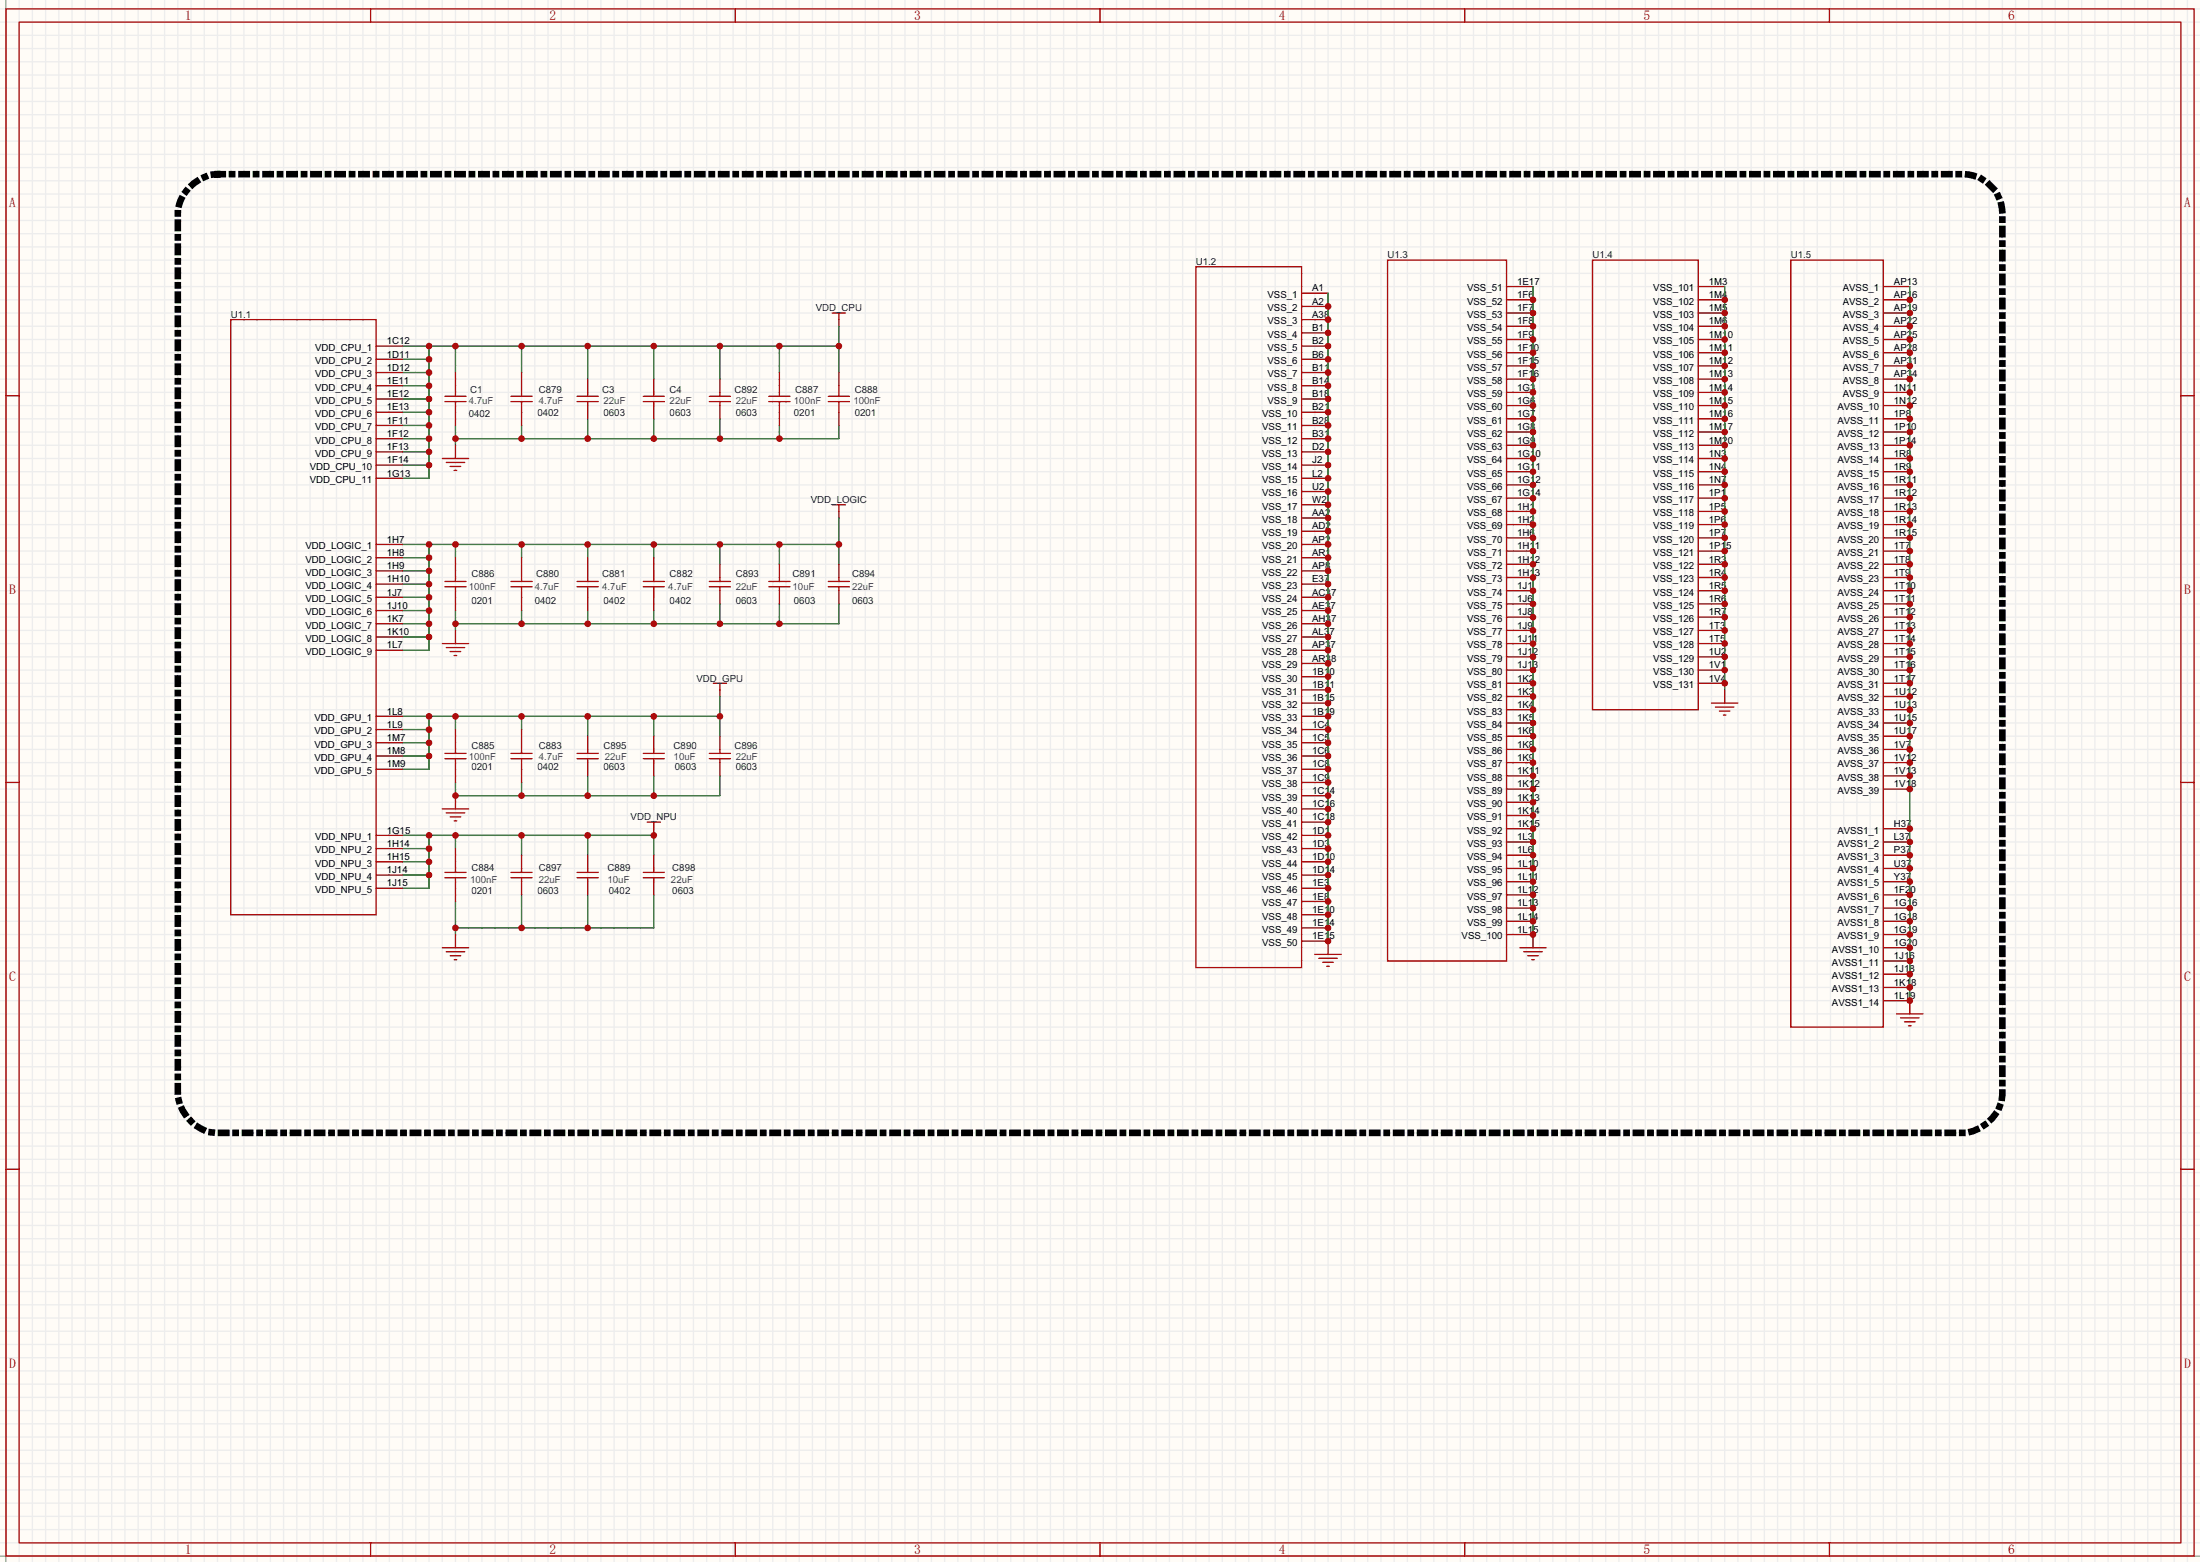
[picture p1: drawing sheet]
<svg xmlns="http://www.w3.org/2000/svg" width="423mm" height="300mm" viewBox="0 0 423 300" stroke-linecap="round" stroke-linejoin="round" font-family="sans-serif">
<path d="M0 0h422.7v300h-422.7z" fill="#fffcf7"/>
<g fill="none" stroke="#ededed" stroke-width=".25">
<path d="M0 1.7h422.7M0 4.2h422.7M0 6.8h422.7M0 9.3h422.7M0 11.9h422.7M0 14.4h422.7M0 16.9h422.7M0 19.5h422.7M1.1 0v300M3.7 0v300M6.2 0v300M8.8 0v300"/>
<path d="M11.3 0v300M13.8 0v300M16.4 0v300M18.9 0v300M21.5 0v300M24 0v300M26.5 0v300M29.1 0v300M31.6 0v300M34.2 0v300M36.7 0v300M39.2 0v300"/>
<path d="M41.8 0v300M44.3 0v300M46.9 0v300M49.4 0v300M51.9 0v300M54.5 0v300M57 0v300M59.6 0v300M62.1 0v300M64.6 0v300M67.2 0v300M69.7 0v300"/>
<path d="M72.3 0v300M74.8 0v300M77.3 0v300M79.9 0v300M82.4 0v300M85 0v300M87.5 0v300M90 0v300M92.6 0v300M95.1 0v300M97.7 0v300M100.2 0v300"/>
<path d="M102.7 0v300M105.3 0v300M107.8 0v300M110.4 0v300M112.9 0v300M115.4 0v300M118 0v300M120.5 0v300M123.1 0v300M125.6 0v300M128.1 0v300M130.7 0v300"/>
<path d="M133.2 0v300M135.8 0v300M138.3 0v300M140.8 0v300M143.4 0v300M145.9 0v300M148.5 0v300M151 0v300M153.5 0v300M156.1 0v300M158.6 0v300M161.2 0v300"/>
<path d="M163.7 0v300M166.2 0v300M168.8 0v300M171.3 0v300M173.9 0v300M176.4 0v300M178.9 0v300M181.5 0v300M184 0v300M186.6 0v300M189.1 0v300M191.6 0v300"/>
<path d="M194.2 0v300M196.7 0v300M199.3 0v300M201.8 0v300M204.3 0v300M206.9 0v300M209.4 0v300M212 0v300M214.5 0v300M217 0v300M219.6 0v300M222.1 0v300"/>
<path d="M224.7 0v300M227.2 0v300M229.7 0v300M232.3 0v300M234.8 0v300M237.4 0v300M239.9 0v300M242.4 0v300M245 0v300M247.5 0v300M250.1 0v300M252.6 0v300"/>
<path d="M255.1 0v300M257.7 0v300M260.2 0v300M262.8 0v300M265.3 0v300M267.8 0v300M270.4 0v300M272.9 0v300M275.5 0v300M278 0v300M280.5 0v300M283.1 0v300"/>
<path d="M285.6 0v300M288.2 0v300M290.7 0v300M293.2 0v300M295.8 0v300M298.3 0v300M300.9 0v300M303.4 0v300M305.9 0v300M308.5 0v300M311 0v300M313.6 0v300"/>
<path d="M316.1 0v300M318.6 0v300M321.2 0v300M323.7 0v300M326.3 0v300M328.8 0v300M331.3 0v300M333.9 0v300M336.4 0v300M339 0v300M341.5 0v300M344 0v300"/>
<path d="M346.6 0v300M349.1 0v300M351.7 0v300M354.2 0v300M356.7 0v300M359.3 0v300M361.8 0v300M364.4 0v300M366.9 0v300M369.4 0v300M372 0v300M374.5 0v300"/>
<path d="M377.1 0v300M379.6 0v300M382.1 0v300M384.7 0v300M387.2 0v300M389.8 0v300M392.3 0v300M394.8 0v300M397.4 0v300M399.9 0v300M402.5 0v300M405 0v300"/>
<path d="M407.5 0v300M410.1 0v300M412.6 0v300M415.2 0v300M417.7 0v300M420.2 0v300M0 22h422.7M0 24.6h422.7M0 27.1h422.7M0 29.6h422.7M0 32.2h422.7M0 34.7h422.7"/>
<path d="M0 37.3h422.7M0 39.8h422.7M0 42.3h422.7M0 44.9h422.7M0 47.4h422.7M0 50h422.7M0 52.5h422.7M0 55h422.7M0 57.6h422.7M0 60.1h422.7M0 62.7h422.7M0 65.2h422.7"/>
<path d="M0 67.7h422.7M0 70.3h422.7M0 72.8h422.7M0 75.4h422.7M0 77.9h422.7M0 80.4h422.7M0 83h422.7M0 85.5h422.7M0 88.1h422.7M0 90.6h422.7M0 93.1h422.7M0 95.7h422.7"/>
<path d="M0 98.2h422.7M0 100.8h422.7M0 103.3h422.7M0 105.8h422.7M0 108.4h422.7M0 110.9h422.7M0 113.5h422.7M0 116h422.7M0 118.5h422.7M0 121.1h422.7M0 123.6h422.7M0 126.2h422.7"/>
<path d="M0 128.7h422.7M0 131.2h422.7M0 133.8h422.7M0 136.3h422.7M0 138.9h422.7M0 141.4h422.7M0 143.9h422.7M0 146.5h422.7M0 149h422.7M0 151.6h422.7M0 154.1h422.7M0 156.6h422.7"/>
<path d="M0 159.2h422.7M0 161.7h422.7M0 164.3h422.7M0 166.8h422.7M0 169.3h422.7M0 171.9h422.7M0 174.4h422.7M0 177h422.7M0 179.5h422.7M0 182h422.7M0 184.6h422.7M0 187.1h422.7"/>
<path d="M0 189.7h422.7M0 192.2h422.7M0 194.7h422.7M0 197.3h422.7M0 199.8h422.7M0 202.4h422.7M0 204.9h422.7M0 207.4h422.7M0 210h422.7M0 212.5h422.7M0 215.1h422.7M0 217.6h422.7"/>
<path d="M0 220.1h422.7M0 222.7h422.7M0 225.2h422.7M0 227.8h422.7M0 230.3h422.7M0 232.8h422.7M0 235.4h422.7M0 237.9h422.7M0 240.5h422.7M0 243h422.7M0 245.5h422.7M0 248.1h422.7"/>
<path d="M0 250.6h422.7M0 253.2h422.7M0 255.7h422.7M0 258.2h422.7M0 260.8h422.7M0 263.3h422.7M0 265.9h422.7M0 268.4h422.7M0 270.9h422.7M0 273.5h422.7M0 276h422.7M0 278.6h422.7"/>
<path d="M0 281.1h422.7M0 283.6h422.7M0 286.2h422.7M0 288.7h422.7M0 291.3h422.7M0 293.8h422.7M0 296.3h422.7M0 298.9h422.7"/>
</g>
<path d="M1.1 0v300M0 298.9h422.7" fill="none" stroke="#999" stroke-width=".25"/>
<g fill="none" stroke="#a10000" stroke-width=".25">
<path d="M1.1 1.7h420.4v297.2h-420.4zM3.7 4.2h415.3v292.1h-415.3zM71.2 1.7v2.5M141.3 1.7v2.5M211.3 1.7v2.5M281.4 1.7v2.5M351.5 1.7v2.5M229.7 51.2h20.4v134.7h-20.4zM266.6 50h22.8v134.6h-22.8zM305.9 50h20.4v86.3h-20.4zM344 50h17.8v147.3h-17.8zM1.1 76h2.6"/>
<path d="M419 76h2.5M1.1 150.3h2.6M419 150.3h2.5M1.1 224.6h2.6M419 224.6h2.5M71.2 296.3v2.6M141.3 296.3v2.6M211.3 296.3v2.6M281.4 296.3v2.6M351.5 296.3v2.6"/>
</g>
<g fill="none" stroke="#870000" stroke-width=".25">
<path d="M250.1 56.3h5M250.1 58.9h5M289.4 55h5.1M289.4 57.6h5.1M326.3 55h5M326.3 57.6h5M361.8 55h5.1M361.8 57.6h5.1M250.1 61.4h5M250.1 63.9h5M250.1 66.5h5M250.1 69h5"/>
<path d="M250.1 71.6h5M250.1 74.1h5M250.1 76.6h5M250.1 79.2h5M289.4 60.1h5.1M289.4 62.7h5.1M289.4 65.2h5.1M289.4 67.7h5.1M289.4 70.3h5.1M289.4 72.8h5.1M289.4 75.4h5.1M289.4 77.9h5.1"/>
<path d="M326.3 60.1h5M326.3 62.7h5M326.3 65.2h5M326.3 67.7h5M326.3 70.3h5M326.3 72.8h5M326.3 75.4h5M326.3 77.9h5M361.8 60.1h5.1M361.8 62.7h5.1M361.8 65.2h5.1M361.8 67.7h5.1"/>
<path d="M361.8 70.3h5.1M361.8 72.8h5.1M361.8 75.4h5.1M361.8 77.9h5.1M250.1 81.7h5M250.1 84.3h5M250.1 86.8h5M250.1 89.3h5M250.1 91.9h5M250.1 94.4h5M250.1 97h5M250.1 99.5h5"/>
<path d="M289.4 80.4h5.1M289.4 83h5.1M289.4 85.5h5.1M289.4 88.1h5.1M289.4 90.6h5.1M289.4 93.1h5.1M289.4 95.7h5.1M289.4 98.2h5.1M326.3 80.4h5M326.3 83h5M326.3 85.5h5M326.3 88.1h5"/>
<path d="M326.3 90.6h5M326.3 93.1h5M326.3 95.7h5M326.3 98.2h5M361.8 80.4h5.1M361.8 83h5.1M361.8 85.5h5.1M361.8 88.1h5.1M361.8 90.6h5.1M361.8 93.1h5.1M361.8 95.7h5.1M361.8 98.2h5.1"/>
<path d="M250.1 102h5M250.1 104.6h5M250.1 107.1h5M250.1 109.7h5M250.1 112.2h5M250.1 114.7h5M250.1 117.3h5M250.1 119.8h5M289.4 100.8h5.1M289.4 103.3h5.1M289.4 105.8h5.1M289.4 108.4h5.1"/>
<path d="M289.4 110.9h5.1M289.4 113.5h5.1M289.4 116h5.1M289.4 118.5h5.1M326.3 100.8h5M326.3 103.3h5M326.3 105.8h5M326.3 108.4h5M326.3 110.9h5M326.3 113.5h5M326.3 116h5M326.3 118.5h5"/>
<path d="M361.8 100.8h5.1M361.8 103.3h5.1M361.8 105.8h5.1M361.8 108.4h5.1M361.8 110.9h5.1M361.8 113.5h5.1M361.8 116h5.1M361.8 118.5h5.1M250.1 122.4h5M250.1 124.9h5M250.1 127.4h5M250.1 130h5"/>
<path d="M250.1 132.5h5M250.1 135.1h5M250.1 137.6h5M289.4 121.1h5.1M289.4 123.6h5.1M289.4 126.2h5.1M289.4 128.7h5.1M289.4 131.2h5.1M289.4 133.8h5.1M289.4 136.3h5.1M289.4 138.9h5.1M326.3 121.1h5"/>
<path d="M326.3 123.6h5M326.3 126.2h5M326.3 128.7h5M326.3 131.2h5M361.8 121.1h5.1M361.8 123.6h5.1M361.8 126.2h5.1M361.8 128.7h5.1M361.8 131.2h5.1M361.8 133.8h5.1M361.8 136.3h5.1M361.8 138.9h5.1"/>
<path d="M250.1 140.1h5M250.1 142.7h5M250.1 145.2h5M250.1 147.8h5M250.1 150.3h5M250.1 152.8h5M250.1 155.4h5M250.1 157.9h5M289.4 141.4h5.1M289.4 143.9h5.1M289.4 146.5h5.1M289.4 149h5.1"/>
<path d="M289.4 151.6h5.1M289.4 154.1h5.1M289.4 156.6h5.1M289.4 159.2h5.1M361.8 141.4h5.1M361.8 143.9h5.1M361.8 146.5h5.1M361.8 149h5.1M361.8 151.6h5.1M361.8 159.2h5.1M250.1 160.5h5M250.1 163h5"/>
<path d="M250.1 165.5h5M250.1 168.1h5M250.1 170.6h5M250.1 173.2h5M250.1 175.7h5M250.1 178.2h5M289.4 161.7h5.1M289.4 164.3h5.1M289.4 166.8h5.1M289.4 169.3h5.1M289.4 171.9h5.1M289.4 174.4h5.1"/>
<path d="M289.4 177h5.1M289.4 179.5h5.1M361.8 161.7h5.1M361.8 164.3h5.1M361.8 166.8h5.1M361.8 169.3h5.1M361.8 171.9h5.1M361.8 174.4h5.1M361.8 177h5.1M361.8 179.5h5.1M250.1 180.8h5M361.8 182h5.1"/>
<path d="M361.8 184.6h5.1M361.8 187.1h5.1M361.8 189.7h5.1M361.8 192.2h5.1"/>
</g>
<path d="M255.1 56.3v124.5" fill="none" stroke="#008700" stroke-width=".25"/>
<g fill="#c00">
<circle cx="255.1" cy="58.9" r=".63"/>
<circle cx="255.1" cy="61.4" r=".63"/>
<circle cx="255.1" cy="63.9" r=".63"/>
<circle cx="255.1" cy="66.5" r=".63"/>
<circle cx="255.1" cy="69" r=".63"/>
<circle cx="255.1" cy="71.6" r=".63"/>
<circle cx="255.1" cy="74.1" r=".63"/>
<circle cx="255.1" cy="76.6" r=".63"/>
<circle cx="255.1" cy="79.2" r=".63"/>
<circle cx="255.1" cy="81.7" r=".63"/>
<circle cx="255.1" cy="84.3" r=".63"/>
<circle cx="255.1" cy="86.8" r=".63"/>
<circle cx="255.1" cy="89.3" r=".63"/>
<circle cx="255.1" cy="91.9" r=".63"/>
<circle cx="255.1" cy="94.4" r=".63"/>
<circle cx="255.1" cy="97" r=".63"/>
<circle cx="255.1" cy="99.5" r=".63"/>
<circle cx="255.1" cy="102" r=".63"/>
<circle cx="255.1" cy="104.6" r=".63"/>
<circle cx="255.1" cy="107.1" r=".63"/>
<circle cx="255.1" cy="109.7" r=".63"/>
<circle cx="255.1" cy="112.2" r=".63"/>
<circle cx="255.1" cy="114.7" r=".63"/>
<circle cx="255.1" cy="117.3" r=".63"/>
<circle cx="255.1" cy="119.8" r=".63"/>
<circle cx="255.1" cy="122.4" r=".63"/>
<circle cx="255.1" cy="124.9" r=".63"/>
<circle cx="255.1" cy="127.4" r=".63"/>
<circle cx="255.1" cy="130" r=".63"/>
<circle cx="255.1" cy="132.5" r=".63"/>
<circle cx="255.1" cy="135.1" r=".63"/>
<circle cx="255.1" cy="137.6" r=".63"/>
<circle cx="255.1" cy="140.1" r=".63"/>
<circle cx="255.1" cy="142.7" r=".63"/>
<circle cx="255.1" cy="145.2" r=".63"/>
<circle cx="255.1" cy="147.8" r=".63"/>
<circle cx="255.1" cy="150.3" r=".63"/>
<circle cx="255.1" cy="152.8" r=".63"/>
<circle cx="255.1" cy="155.4" r=".63"/>
<circle cx="255.1" cy="157.9" r=".63"/>
<circle cx="255.1" cy="160.5" r=".63"/>
<circle cx="255.1" cy="163" r=".63"/>
<circle cx="255.1" cy="165.5" r=".63"/>
<circle cx="255.1" cy="168.1" r=".63"/>
<circle cx="255.1" cy="170.6" r=".63"/>
<circle cx="255.1" cy="173.2" r=".63"/>
<circle cx="255.1" cy="175.7" r=".63"/>
<circle cx="255.1" cy="178.2" r=".63"/>
</g>
<path d="M294.5 55v124.5" fill="none" stroke="#008700" stroke-width=".25"/>
<g fill="#c00">
<circle cx="294.5" cy="177" r=".63"/>
<circle cx="294.5" cy="174.4" r=".63"/>
<circle cx="294.5" cy="171.9" r=".63"/>
<circle cx="294.5" cy="169.3" r=".63"/>
<circle cx="294.5" cy="166.8" r=".63"/>
<circle cx="294.5" cy="164.3" r=".63"/>
<circle cx="294.5" cy="161.7" r=".63"/>
<circle cx="294.5" cy="159.2" r=".63"/>
<circle cx="294.5" cy="156.6" r=".63"/>
<circle cx="294.5" cy="154.1" r=".63"/>
<circle cx="294.5" cy="151.6" r=".63"/>
<circle cx="294.5" cy="149" r=".63"/>
<circle cx="294.5" cy="146.5" r=".63"/>
<circle cx="294.5" cy="143.9" r=".63"/>
<circle cx="294.5" cy="141.4" r=".63"/>
<circle cx="294.5" cy="138.9" r=".63"/>
<circle cx="294.5" cy="136.3" r=".63"/>
<circle cx="294.5" cy="133.8" r=".63"/>
<circle cx="294.5" cy="131.2" r=".63"/>
<circle cx="294.5" cy="128.7" r=".63"/>
<circle cx="294.5" cy="126.2" r=".63"/>
<circle cx="294.5" cy="123.6" r=".63"/>
<circle cx="294.5" cy="121.1" r=".63"/>
<circle cx="294.5" cy="118.5" r=".63"/>
<circle cx="294.5" cy="116" r=".63"/>
<circle cx="294.5" cy="113.5" r=".63"/>
<circle cx="294.5" cy="110.9" r=".63"/>
<circle cx="294.5" cy="108.4" r=".63"/>
<circle cx="294.5" cy="105.8" r=".63"/>
<circle cx="294.5" cy="103.3" r=".63"/>
<circle cx="294.5" cy="100.8" r=".63"/>
<circle cx="294.5" cy="98.2" r=".63"/>
<circle cx="294.5" cy="95.7" r=".63"/>
<circle cx="294.5" cy="93.1" r=".63"/>
<circle cx="294.5" cy="90.6" r=".63"/>
<circle cx="294.5" cy="88.1" r=".63"/>
<circle cx="294.5" cy="85.5" r=".63"/>
<circle cx="294.5" cy="83" r=".63"/>
<circle cx="294.5" cy="80.4" r=".63"/>
<circle cx="294.5" cy="77.9" r=".63"/>
<circle cx="294.5" cy="75.4" r=".63"/>
<circle cx="294.5" cy="72.8" r=".63"/>
<circle cx="294.5" cy="70.3" r=".63"/>
<circle cx="294.5" cy="67.7" r=".63"/>
<circle cx="294.5" cy="65.2" r=".63"/>
<circle cx="294.5" cy="62.7" r=".63"/>
<circle cx="294.5" cy="60.1" r=".63"/>
<circle cx="294.5" cy="57.6" r=".63"/>
</g>
<path d="M331.3 55v77.5" fill="none" stroke="#008700" stroke-width=".25"/>
<g fill="#c00">
<circle cx="331.3" cy="57.6" r=".63"/>
<circle cx="331.3" cy="60.1" r=".63"/>
<circle cx="331.3" cy="62.7" r=".63"/>
<circle cx="331.3" cy="65.2" r=".63"/>
<circle cx="331.3" cy="67.7" r=".63"/>
<circle cx="331.3" cy="70.3" r=".63"/>
<circle cx="331.3" cy="72.8" r=".63"/>
<circle cx="331.3" cy="75.4" r=".63"/>
<circle cx="331.3" cy="77.9" r=".63"/>
<circle cx="331.3" cy="80.4" r=".63"/>
<circle cx="331.3" cy="83" r=".63"/>
<circle cx="331.3" cy="85.5" r=".63"/>
<circle cx="331.3" cy="88.1" r=".63"/>
<circle cx="331.3" cy="90.6" r=".63"/>
<circle cx="331.3" cy="93.1" r=".63"/>
<circle cx="331.3" cy="95.7" r=".63"/>
<circle cx="331.3" cy="98.2" r=".63"/>
<circle cx="331.3" cy="100.8" r=".63"/>
<circle cx="331.3" cy="103.3" r=".63"/>
<circle cx="331.3" cy="105.8" r=".63"/>
<circle cx="331.3" cy="108.4" r=".63"/>
<circle cx="331.3" cy="110.9" r=".63"/>
<circle cx="331.3" cy="113.5" r=".63"/>
<circle cx="331.3" cy="116" r=".63"/>
<circle cx="331.3" cy="118.5" r=".63"/>
<circle cx="331.3" cy="121.1" r=".63"/>
<circle cx="331.3" cy="123.6" r=".63"/>
<circle cx="331.3" cy="126.2" r=".63"/>
<circle cx="331.3" cy="128.7" r=".63"/>
<circle cx="331.3" cy="131.2" r=".63"/>
</g>
<path d="M366.9 55v137.2" fill="none" stroke="#008700" stroke-width=".25"/>
<g fill="#c00">
<circle cx="366.9" cy="189.7" r=".63"/>
<circle cx="366.9" cy="187.1" r=".63"/>
<circle cx="366.9" cy="184.6" r=".63"/>
<circle cx="366.9" cy="182" r=".63"/>
<circle cx="366.9" cy="179.5" r=".63"/>
<circle cx="366.9" cy="177" r=".63"/>
<circle cx="366.9" cy="174.4" r=".63"/>
<circle cx="366.9" cy="171.9" r=".63"/>
<circle cx="366.9" cy="169.3" r=".63"/>
<circle cx="366.9" cy="166.8" r=".63"/>
<circle cx="366.9" cy="164.3" r=".63"/>
<circle cx="366.9" cy="161.7" r=".63"/>
<circle cx="366.9" cy="159.2" r=".63"/>
<circle cx="366.9" cy="151.6" r=".63"/>
<circle cx="366.9" cy="149" r=".63"/>
<circle cx="366.9" cy="146.5" r=".63"/>
<circle cx="366.9" cy="143.9" r=".63"/>
<circle cx="366.9" cy="141.4" r=".63"/>
<circle cx="366.9" cy="138.9" r=".63"/>
<circle cx="366.9" cy="136.3" r=".63"/>
<circle cx="366.9" cy="133.8" r=".63"/>
<circle cx="366.9" cy="131.2" r=".63"/>
<circle cx="366.9" cy="128.7" r=".63"/>
<circle cx="366.9" cy="126.2" r=".63"/>
<circle cx="366.9" cy="123.6" r=".63"/>
<circle cx="366.9" cy="121.1" r=".63"/>
<circle cx="366.9" cy="118.5" r=".63"/>
<circle cx="366.9" cy="116" r=".63"/>
<circle cx="366.9" cy="113.5" r=".63"/>
<circle cx="366.9" cy="110.9" r=".63"/>
<circle cx="366.9" cy="108.4" r=".63"/>
<circle cx="366.9" cy="105.8" r=".63"/>
<circle cx="366.9" cy="103.3" r=".63"/>
<circle cx="366.9" cy="100.8" r=".63"/>
<circle cx="366.9" cy="98.2" r=".63"/>
<circle cx="366.9" cy="95.7" r=".63"/>
<circle cx="366.9" cy="93.1" r=".63"/>
<circle cx="366.9" cy="90.6" r=".63"/>
<circle cx="366.9" cy="88.1" r=".63"/>
<circle cx="366.9" cy="85.5" r=".63"/>
<circle cx="366.9" cy="83" r=".63"/>
<circle cx="366.9" cy="80.4" r=".63"/>
<circle cx="366.9" cy="77.9" r=".63"/>
<circle cx="366.9" cy="75.4" r=".63"/>
<circle cx="366.9" cy="72.8" r=".63"/>
<circle cx="366.9" cy="70.3" r=".63"/>
<circle cx="366.9" cy="67.7" r=".63"/>
<circle cx="366.9" cy="65.2" r=".63"/>
<circle cx="366.9" cy="62.7" r=".63"/>
<circle cx="366.9" cy="60.1" r=".63"/>
<circle cx="366.9" cy="57.6" r=".63"/>
</g>
<path d="M255.1 180.8v2.5" fill="none" stroke="#870000" stroke-width=".25"/>
<circle cx="255.1" cy="180.8" r=".63" fill="#c00"/>
<path d="M252.6 183.3h5.1M253.4 184.1h3.5M254.1 184.8h2.1M254.9 185.6h.5" fill="none" stroke="#a10000" stroke-width=".25"/>
<path d="M294.5 179.5v2.5" fill="none" stroke="#870000" stroke-width=".25"/>
<circle cx="294.5" cy="179.5" r=".63" fill="#c00"/>
<path d="M328.8 135.1h5.1M329.6 135.8h3.5M330.3 136.6h2.1M331.1 137.3h.5M292 182h5.1M292.7 182.8h3.6M293.5 183.6h2M294.3 184.3h.5" fill="none" stroke="#a10000" stroke-width=".25"/>
<path d="M331.3 132.5v2.6M366.9 192.2v2.5" fill="none" stroke="#870000" stroke-width=".25"/>
<circle cx="366.9" cy="192.2" r=".63" fill="#c00"/>
<path d="M364.4 194.7h5M365.1 195.5h3.6M365.9 196.3h2M366.6 197h.6" fill="none" stroke="#a10000" stroke-width=".25"/>
<path d="M87.5 117.3v3.8M100.2 117.3v2.5M112.9 117.3v2.5M125.6 117.3v2.5M138.3 116v3.8M149.7 116v3.8M161.2 116v3.8h-73.7" fill="none" stroke="#008700" stroke-width=".25"/>
<g fill="#c00">
<circle cx="138.3" cy="119.8" r=".63"/>
<circle cx="125.6" cy="119.8" r=".63"/>
<circle cx="112.9" cy="119.8" r=".63"/>
<circle cx="100.2" cy="119.8" r=".63"/>
<circle cx="87.5" cy="119.8" r=".63"/>
<circle cx="149.7" cy="119.8" r=".63"/>
</g>
<path d="M87.5 81.7v3.8M100.2 81.7v2.6M112.9 80.4v3.9M125.6 80.4v3.9M138.3 80.4v3.9M149.7 81.7v2.6M161.2 81.7v2.6h-73.7" fill="none" stroke="#008700" stroke-width=".25"/>
<g fill="#c00">
<circle cx="87.5" cy="84.3" r=".63"/>
<circle cx="100.2" cy="84.3" r=".63"/>
<circle cx="112.9" cy="84.3" r=".63"/>
<circle cx="125.6" cy="84.3" r=".63"/>
<circle cx="138.3" cy="84.3" r=".63"/>
<circle cx="149.7" cy="84.3" r=".63"/>
</g>
<path d="M100.2 150.3v2.5M112.9 149v3.8M125.6 149v3.8M138.3 149v3.8h-50.8v-2.5" fill="none" stroke="#008700" stroke-width=".25"/>
<g fill="#c00">
<circle cx="100.2" cy="152.8" r=".63"/>
<circle cx="112.9" cy="152.8" r=".63"/>
<circle cx="125.6" cy="152.8" r=".63"/>
</g>
<path d="M87.5 173.2v6.3M100.2 171.9v6.3M112.9 171.9v6.3M125.6 171.9v6.3h-38.1" fill="none" stroke="#008700" stroke-width=".25"/>
<g fill="#c00">
<circle cx="100.2" cy="178.2" r=".63"/>
<circle cx="87.5" cy="178.2" r=".63"/>
<circle cx="112.9" cy="178.2" r=".63"/>
</g>
<path d="M161.2 61.4v1.3" fill="none" stroke="#870000" stroke-width=".25"/>
<path d="M159.9 60.1h2.5M161.2 60.1v1.3" fill="none" stroke="#a10000" stroke-width=".25"/>
<g fill="none" stroke="#008700" stroke-width=".25">
<path d="M77.3 66.5h83.9M77.3 71.6h5.1M77.3 74.1h5.1M77.3 76.6h5.1M77.3 79.2h5.1M77.3 69h5.1M82.4 66.5v25.4h-5.1M87.5 66.5v5.1M100.2 66.5v5.1M112.9 66.5v6.3M125.6 66.5v6.3M138.3 66.5v6.3"/>
<path d="M149.7 66.5v5.1M161.2 62.7v8.9M77.3 81.7h5.1M77.3 84.3h5.1M77.3 86.8h5.1M77.3 89.3h5.1"/>
</g>
<g fill="#c00">
<circle cx="161.2" cy="66.5" r=".63"/>
<circle cx="149.7" cy="66.5" r=".63"/>
<circle cx="138.3" cy="66.5" r=".63"/>
<circle cx="125.6" cy="66.5" r=".63"/>
<circle cx="112.9" cy="66.5" r=".63"/>
<circle cx="100.2" cy="66.5" r=".63"/>
<circle cx="87.5" cy="66.5" r=".63"/>
<circle cx="82.4" cy="66.5" r=".63"/>
<circle cx="82.4" cy="69" r=".63"/>
<circle cx="82.4" cy="71.6" r=".63"/>
<circle cx="82.4" cy="74.1" r=".63"/>
<circle cx="82.4" cy="76.6" r=".63"/>
<circle cx="82.4" cy="79.2" r=".63"/>
<circle cx="82.4" cy="81.7" r=".63"/>
<circle cx="82.4" cy="84.3" r=".63"/>
<circle cx="82.4" cy="86.8" r=".63"/>
<circle cx="82.4" cy="89.3" r=".63"/>
</g>
<path d="M161.2 98.2v1.3" fill="none" stroke="#870000" stroke-width=".25"/>
<path d="M159.9 97h2.5M161.2 97v1.2" fill="none" stroke="#a10000" stroke-width=".25"/>
<g fill="none" stroke="#008700" stroke-width=".25">
<path d="M161.2 99.5v8.9M77.3 107.1h5.1M77.3 104.6h83.9M77.3 109.7h5.1M77.3 112.2h5.1M77.3 114.7h5.1M77.3 117.3h5.1M77.3 119.8h5.1M82.4 104.6v20.3h-5.1M87.5 104.6v2.5M100.2 104.6v2.5M112.9 104.6v2.5"/>
<path d="M125.6 104.6v2.5M138.3 104.6v3.8M149.7 104.6v3.8M77.3 122.4h5.1"/>
</g>
<g fill="#c00">
<circle cx="82.4" cy="107.1" r=".63"/>
<circle cx="82.4" cy="104.6" r=".63"/>
<circle cx="87.5" cy="104.6" r=".63"/>
<circle cx="100.2" cy="104.6" r=".63"/>
<circle cx="112.9" cy="104.6" r=".63"/>
<circle cx="125.6" cy="104.6" r=".63"/>
<circle cx="138.3" cy="104.6" r=".63"/>
<circle cx="149.7" cy="104.6" r=".63"/>
<circle cx="161.2" cy="104.6" r=".63"/>
<circle cx="82.4" cy="109.7" r=".63"/>
<circle cx="82.4" cy="112.2" r=".63"/>
<circle cx="82.4" cy="114.7" r=".63"/>
<circle cx="82.4" cy="117.3" r=".63"/>
<circle cx="82.4" cy="119.8" r=".63"/>
<circle cx="82.4" cy="122.4" r=".63"/>
</g>
<path d="M138.3 132.5v1.3" fill="none" stroke="#870000" stroke-width=".25"/>
<path d="M137 131.2h2.6M138.3 131.2v1.3" fill="none" stroke="#a10000" stroke-width=".25"/>
<path d="M77.3 137.6h61M82.4 137.6v10.2h-5.1M87.5 137.6v2.5M100.2 137.6v2.5M112.9 137.6v3.8M125.6 137.6v3.8M138.3 133.8v7.6M77.3 140.1h5.1M77.3 142.7h5.1M77.3 145.2h5.1" fill="none" stroke="#008700" stroke-width=".25"/>
<g fill="#c00">
<circle cx="138.3" cy="137.6" r=".63"/>
<circle cx="125.6" cy="137.6" r=".63"/>
<circle cx="112.9" cy="137.6" r=".63"/>
<circle cx="100.2" cy="137.6" r=".63"/>
<circle cx="87.5" cy="137.6" r=".63"/>
<circle cx="82.4" cy="137.6" r=".63"/>
<circle cx="82.4" cy="140.1" r=".63"/>
<circle cx="82.4" cy="142.7" r=".63"/>
<circle cx="82.4" cy="145.2" r=".63"/>
</g>
<path d="M125.6 159.2v1.3" fill="none" stroke="#870000" stroke-width=".25"/>
<path d="M124.3 157.9h2.6M125.6 157.9v1.3" fill="none" stroke="#a10000" stroke-width=".25"/>
<path d="M77.3 163h5.1M77.3 160.5h48.3v3.8M77.3 165.5h5.1M77.3 168.1h5.1M82.4 160.5v10.1h-5.1M87.5 160.5v2.5M100.2 160.5v3.8M112.9 160.5v3.8" fill="none" stroke="#008700" stroke-width=".25"/>
<g fill="#c00">
<circle cx="82.4" cy="163" r=".63"/>
<circle cx="82.4" cy="160.5" r=".63"/>
<circle cx="87.5" cy="160.5" r=".63"/>
<circle cx="100.2" cy="160.5" r=".63"/>
<circle cx="112.9" cy="160.5" r=".63"/>
<circle cx="125.6" cy="160.5" r=".63"/>
<circle cx="82.4" cy="165.5" r=".63"/>
<circle cx="82.4" cy="168.1" r=".63"/>
</g>
<g fill="none" stroke="#870000" stroke-width=".25">
<path d="M87.5 71.6v2.5M87.5 79.2v2.5M100.2 71.6v2.5M100.2 79.2v2.5M112.9 72.8v2.6M112.9 77.9v2.5M125.6 72.8v2.6M125.6 77.9v2.5M138.3 72.8v2.6M138.3 77.9v2.5M149.7 71.6v2.5M149.7 79.2v2.5"/>
<path d="M161.2 71.6v2.5M161.2 79.2v2.5M87.5 85.5v2.6M87.5 107.1v2.6M87.5 114.7v2.6M100.2 107.1v2.6M100.2 114.7v2.6M112.9 107.1v2.6M112.9 114.7v2.6M125.6 107.1v2.6M125.6 114.7v2.6M138.3 108.4v2.5"/>
<path d="M138.3 113.5v2.5M149.7 108.4v2.5M149.7 113.5v2.5M161.2 108.4v2.5M161.2 113.5v2.5M87.5 121.1v2.5M87.5 140.1v2.6M87.5 147.8v2.5M87.5 152.8v2.6M100.2 140.1v2.6M100.2 147.8v2.5M112.9 141.4v2.5"/>
<path d="M112.9 146.5v2.5M125.6 141.4v2.5M125.6 146.5v2.5M138.3 141.4v2.5M138.3 146.5v2.5M87.5 163v2.5M87.5 170.6v2.6M100.2 164.3v2.5M100.2 169.3v2.6M112.9 164.3v2.5M112.9 169.3v2.6M125.6 164.3v2.5"/>
<path d="M125.6 169.3v2.6"/>
</g>
<g fill="none" stroke="#a10000" stroke-width=".25">
<path d="M85.5 77.1h4M85.5 76.1h4M87.5 74.1v2M87.5 77.1v2.1M98.2 77.1h4M98.2 76.1h4M100.2 74.1v2M100.2 77.1v2.1M110.9 77.1h4M110.9 76.1h4M112.9 75.4v.7M112.9 77.1v.8"/>
<path d="M123.6 77.1h4M123.6 76.1h4M125.6 75.4v.7M125.6 77.1v.8M136.3 77.1h4M136.3 76.1h4M138.3 75.4v.7M138.3 77.1v.8M147.7 77.1h4.1M147.7 76.1h4.1M149.7 74.1v2M149.7 77.1v2.1"/>
<path d="M159.1 77.1h4.1M159.1 76.1h4.1M161.2 74.1v2M161.2 77.1v2.1M85 88.1h5M85.7 88.8h3.6M86.5 89.6h2M87.2 90.4h.6M85.5 112.7h4M85.5 111.7h4M87.5 109.7v2M87.5 112.7v2"/>
<path d="M98.2 112.7h4M98.2 111.7h4M100.2 109.7v2M100.2 112.7v2M110.9 112.7h4M110.9 111.7h4M112.9 109.7v2M112.9 112.7v2M123.6 112.7h4M123.6 111.7h4M125.6 109.7v2M125.6 112.7v2"/>
<path d="M136.3 112.7h4M136.3 111.7h4M138.3 110.9v.8M138.3 112.7v.8M147.7 112.7h4.1M147.7 111.7h4.1M149.7 110.9v.8M149.7 112.7v.8M159.1 112.7h4.1M159.1 111.7h4.1M161.2 110.9v.8M161.2 112.7v.8"/>
<path d="M85 123.6h5M85.7 124.4h3.6M86.5 125.2h2M87.2 125.9h.6M85.5 145.7h4M85.5 144.7h4M87.5 142.7v2M87.5 145.7v2.1M98.2 145.7h4M98.2 144.7h4M100.2 142.7v2M100.2 145.7v2.1"/>
<path d="M110.9 145.7h4M110.9 144.7h4M112.9 143.9v.8M112.9 145.7v.8M123.6 145.7h4M123.6 144.7h4M125.6 143.9v.8M125.6 145.7v.8M136.3 145.7h4M136.3 144.7h4M138.3 143.9v.8M138.3 145.7v.8"/>
<path d="M85.5 168.6h4M85.5 167.6h4M87.5 165.5v2.1M87.5 168.6v2M98.2 168.6h4M98.2 167.6h4M100.2 166.8v.8M100.2 168.6v.7M110.9 168.6h4M110.9 167.6h4M112.9 166.8v.8M112.9 168.6v.7"/>
<path d="M123.6 168.6h4M123.6 167.6h4M125.6 166.8v.8M125.6 168.6v.7"/>
</g>
<circle cx="87.5" cy="152.8" r=".63" fill="#c00"/>
<path d="M44.3 61.4h28v114.3h-28zM85 155.4h5M85.7 156.1h3.6M86.5 156.9h2M87.2 157.7h.6M85 182h5M85.7 182.8h3.6M86.5 183.6h2M87.2 184.3h.6" fill="none" stroke="#a10000" stroke-width=".25"/>
<g fill="none" stroke="#870000" stroke-width=".25">
<path d="M72.3 66.5h5M72.3 69h5M72.3 71.6h5M72.3 74.1h5M72.3 76.6h5M72.3 79.2h5M72.3 81.7h5M72.3 84.3h5M72.3 86.8h5M72.3 89.3h5M72.3 91.9h5M72.3 104.6h5"/>
<path d="M72.3 107.1h5M72.3 109.7h5M72.3 112.2h5M72.3 114.7h5M72.3 117.3h5M72.3 119.8h5M72.3 122.4h5M72.3 124.9h5M72.3 137.6h5M72.3 140.1h5M72.3 142.7h5M72.3 145.2h5"/>
<path d="M72.3 147.8h5M72.3 160.5h5M72.3 163h5M72.3 165.5h5M72.3 168.1h5M72.3 170.6h5M87.5 179.5v2.5"/>
</g>
<path d="M41.8 33.5h335.3a7.6 7.6 0 0 1 7.6 7.6v168.9a8.2 8.2 0 0 1-7.6 7.6h-335.3a8.2 8.2 0 0 1-7.6-7.6v-168.9a8.2 8.2 0 0 1 7.6-7.6" fill="none" stroke="#000" stroke-width="1.3" stroke-dasharray="1 1.8 0 1.8"/>
<g font-size="2.6" fill="#a00000">
<text x="35.5" y="3.9">1</text>
<text x="105.6" y="3.9">2</text>
<text x="175.6" y="3.9">3</text>
<text x="245.7" y="3.9">4</text>
<text x="315.8" y="3.9">5</text>
<text x="385.8" y="3.9">6</text>
<text x="1.8" y="39.8">A</text>
<text x="419.6" y="39.8">A</text>
<text x="1.8" y="114.1">B</text>
<text x="419.6" y="114.1">B</text>
<text x="1.8" y="188.4">C</text>
<text x="419.6" y="188.4">C</text>
<text x="1.8" y="262.7">D</text>
<text x="419.6" y="262.7">D</text>
<text x="35.5" y="298.6">1</text>
<text x="105.6" y="298.6">2</text>
<text x="175.6" y="298.6">3</text>
<text x="245.7" y="298.6">4</text>
<text x="315.8" y="298.6">5</text>
<text x="385.8" y="298.6">6</text>
</g>
<g font-size="1.9" fill="#000080">
<text x="229.7" y="50.9">U1.2</text>
<text x="266.6" y="49.6">U1.3</text>
<text x="305.9" y="49.6">U1.4</text>
<text x="344" y="49.6">U1.5</text>
<text x="156.7" y="59.8">VDD_CPU</text>
<text x="44.3" y="61.1">U1.1</text>
<text x="90.3" y="75.5">C1</text>
<text x="103.5" y="75.5">C879</text>
<text x="115.7" y="75.5">C3</text>
<text x="128.7" y="75.5">C4</text>
<text x="141.1" y="75.5">C892</text>
<text x="152.8" y="75.5">C887</text>
<text x="164.2" y="75.5">C888</text>
<text x="90" y="80.1">0402</text>
<text x="103.3" y="79.9">0402</text>
<text x="116" y="79.9">0603</text>
<text x="128.7" y="79.9">0603</text>
<text x="141.4" y="79.9">0603</text>
<text x="152.5" y="79.9">0201</text>
<text x="164.2" y="79.9">0201</text>
<text x="155.8" y="96.6">VDD_LOGIC</text>
<text x="90.6" y="110.8">C886</text>
<text x="103" y="110.8">C880</text>
<text x="115.7" y="110.8">C881</text>
<text x="128.7" y="110.8">C882</text>
<text x="141.4" y="110.8">C893</text>
<text x="152.3" y="110.8">C891</text>
<text x="163.7" y="110.8">C894</text>
<text x="90.6" y="115.9">0201</text>
<text x="102.7" y="115.9">0402</text>
<text x="116" y="115.9">0402</text>
<text x="128.7" y="115.9">0402</text>
<text x="141.4" y="115.9">0603</text>
<text x="152.5" y="115.9">0603</text>
<text x="163.7" y="115.9">0603</text>
<text x="133.8" y="130.9">VDD_GPU</text>
<text x="90.6" y="143.9">C885</text>
<text x="103.5" y="143.8">C883</text>
<text x="116" y="143.9">C895</text>
<text x="129.4" y="143.9">C890</text>
<text x="141.1" y="143.9">C896</text>
<text x="90.6" y="147.9">0201</text>
<text x="103.3" y="147.9">0402</text>
<text x="116" y="147.9">0603</text>
<text x="129.7" y="147.9">0603</text>
<text x="141.4" y="147.9">0603</text>
<text x="121.2" y="157.6">VDD_NPU</text>
<text x="90.6" y="167.2">C884</text>
<text x="103.5" y="167.2">C897</text>
<text x="116.7" y="167.2">C889</text>
<text x="129.2" y="167.2">C898</text>
<text x="90.6" y="171.8">0201</text>
<text x="103.3" y="171.8">0603</text>
<text x="117" y="171.8">0402</text>
<text x="129.2" y="171.8">0603</text>
</g>
<g font-size="1.9">
<text x="243.5" y="57.2">VSS_1</text>
<text x="243.5" y="59.8">VSS_2</text>
<text x="252.1" y="56">A1</text>
<text x="252.1" y="58.5">A2</text>
<text x="281.8" y="56">VSS_51</text>
<text x="281.8" y="58.5">VSS_52</text>
<text x="291.5" y="54.7">1E17</text>
<text x="291.5" y="57.2">1F6</text>
<text x="291.5" y="59.8">1F7</text>
<text x="317.6" y="56">VSS_101</text>
<text x="317.6" y="58.5">VSS_102</text>
<text x="328.3" y="54.7">1M3</text>
<text x="328.3" y="57.2">1M4</text>
<text x="328.3" y="59.8">1M5</text>
<text x="354" y="56">AVSS_1</text>
<text x="354" y="58.5">AVSS_2</text>
<text x="363.9" y="54.7">AP13</text>
<text x="363.9" y="57.2">AP16</text>
<text x="363.9" y="59.8">AP19</text>
<text x="243.5" y="62.3">VSS_3</text>
<text x="243.5" y="64.9">VSS_4</text>
<text x="252.1" y="61.1">A38</text>
<text x="252.1" y="63.6">B1</text>
<text x="281.8" y="61.1">VSS_53</text>
<text x="281.8" y="63.6">VSS_54</text>
<text x="291.5" y="62.3">1F8</text>
<text x="291.5" y="64.9">1F9</text>
<text x="317.6" y="61.1">VSS_103</text>
<text x="317.6" y="63.6">VSS_104</text>
<text x="328.3" y="62.3">1M6</text>
<text x="328.3" y="64.9">1M10</text>
<text x="354" y="61.1">AVSS_3</text>
<text x="354" y="63.6">AVSS_4</text>
<text x="363.9" y="62.3">AP22</text>
<text x="363.9" y="64.9">AP25</text>
<text x="60.5" y="67.4">VDD_CPU_1</text>
<text x="60.5" y="69.9">VDD_CPU_2</text>
<text x="74.3" y="66.1">1C12</text>
<text x="74.3" y="68.7">1D11</text>
<text x="74.3" y="71.2">1D12</text>
<text x="243.5" y="67.4">VSS_5</text>
<text x="243.5" y="69.9">VSS_6</text>
<text x="252.1" y="66.1">B2</text>
<text x="252.1" y="68.7">B6</text>
<text x="252.1" y="71.2">B11</text>
<text x="281.8" y="66.1">VSS_55</text>
<text x="281.8" y="68.7">VSS_56</text>
<text x="281.8" y="71.2">VSS_57</text>
<text x="291.5" y="67.4">1F10</text>
<text x="291.5" y="69.9">1F15</text>
<text x="317.6" y="66.1">VSS_105</text>
<text x="317.6" y="68.7">VSS_106</text>
<text x="317.6" y="71.2">VSS_107</text>
<text x="328.3" y="67.4">1M11</text>
<text x="328.3" y="69.9">1M12</text>
<text x="354" y="66.1">AVSS_5</text>
<text x="354" y="68.7">AVSS_6</text>
<text x="354" y="71.2">AVSS_7</text>
<text x="363.9" y="67.4">AP28</text>
<text x="363.9" y="69.9">AP31</text>
<text x="60.5" y="72.5">VDD_CPU_3</text>
<text x="60.5" y="75">VDD_CPU_4</text>
<text x="60.5" y="77.6">VDD_CPU_5</text>
<text x="74.3" y="73.8">1E11</text>
<text x="74.3" y="76.3">1E12</text>
<text x="243.5" y="72.5">VSS_7</text>
<text x="243.5" y="75">VSS_8</text>
<text x="243.5" y="77.6">VSS_9</text>
<text x="252.1" y="73.8">B14</text>
<text x="252.1" y="76.3">B18</text>
<text x="281.8" y="73.8">VSS_58</text>
<text x="281.8" y="76.3">VSS_59</text>
<text x="291.5" y="72.5">1F16</text>
<text x="291.5" y="75">1G3</text>
<text x="291.5" y="77.6">1G6</text>
<text x="317.6" y="73.8">VSS_108</text>
<text x="317.6" y="76.3">VSS_109</text>
<text x="328.3" y="72.5">1M13</text>
<text x="328.3" y="75">1M14</text>
<text x="328.3" y="77.6">1M15</text>
<text x="354" y="73.8">AVSS_8</text>
<text x="354" y="76.3">AVSS_9</text>
<text x="363.9" y="72.5">AP34</text>
<text x="363.9" y="75">1N11</text>
<text x="363.9" y="77.6">1N12</text>
<text x="60.5" y="80.1">VDD_CPU_6</text>
<text x="60.5" y="82.6">VDD_CPU_7</text>
<text x="74.3" y="78.8">1E13</text>
<text x="74.3" y="81.4">1F11</text>
<text x="74.3" y="83.9">1F12</text>
<text x="242.5" y="80.1">VSS_10</text>
<text x="242.5" y="82.6">VSS_11</text>
<text x="252.1" y="78.8">B21</text>
<text x="252.1" y="81.4">B28</text>
<text x="252.1" y="83.9">B31</text>
<text x="281.8" y="78.8">VSS_60</text>
<text x="281.8" y="81.4">VSS_61</text>
<text x="281.8" y="83.9">VSS_62</text>
<text x="291.5" y="80.1">1G7</text>
<text x="291.5" y="82.6">1G8</text>
<text x="317.6" y="78.8">VSS_110</text>
<text x="317.6" y="81.4">VSS_111</text>
<text x="317.6" y="83.9">VSS_112</text>
<text x="328.3" y="80.1">1M16</text>
<text x="328.3" y="82.6">1M17</text>
<text x="353" y="78.8">AVSS_10</text>
<text x="353" y="81.4">AVSS_11</text>
<text x="353" y="83.9">AVSS_12</text>
<text x="363.9" y="80.1">1P8</text>
<text x="363.9" y="82.6">1P10</text>
<text x="60.5" y="85.2">VDD_CPU_8</text>
<text x="60.5" y="87.7">VDD_CPU_9</text>
<text x="74.3" y="86.5">1F13</text>
<text x="74.3" y="89">1F14</text>
<text x="242.5" y="85.2">VSS_12</text>
<text x="242.5" y="87.7">VSS_13</text>
<text x="252.1" y="86.5">D2</text>
<text x="252.1" y="89">J2</text>
<text x="281.8" y="86.5">VSS_63</text>
<text x="281.8" y="89">VSS_64</text>
<text x="291.5" y="85.2">1G9</text>
<text x="291.5" y="87.7">1G10</text>
<text x="317.6" y="86.5">VSS_113</text>
<text x="317.6" y="89">VSS_114</text>
<text x="328.3" y="85.2">1M20</text>
<text x="328.3" y="87.7">1N3</text>
<text x="353" y="86.5">AVSS_13</text>
<text x="353" y="89">AVSS_14</text>
<text x="363.9" y="85.2">1P14</text>
<text x="363.9" y="87.7">1R8</text>
<text x="59.5" y="90.3">VDD_CPU_10</text>
<text x="59.5" y="92.8">VDD_CPU_11</text>
<text x="74.3" y="91.5">1G13</text>
<text x="242.5" y="90.3">VSS_14</text>
<text x="242.5" y="92.8">VSS_15</text>
<text x="242.5" y="95.3">VSS_16</text>
<text x="252.1" y="91.5">L2</text>
<text x="252.1" y="94.1">U2</text>
<text x="281.8" y="91.5">VSS_65</text>
<text x="281.8" y="94.1">VSS_66</text>
<text x="291.5" y="90.3">1G11</text>
<text x="291.5" y="92.8">1G12</text>
<text x="291.5" y="95.3">1G14</text>
<text x="317.6" y="91.5">VSS_115</text>
<text x="317.6" y="94.1">VSS_116</text>
<text x="328.3" y="90.3">1N4</text>
<text x="328.3" y="92.8">1N7</text>
<text x="328.3" y="95.3">1P1</text>
<text x="353" y="91.5">AVSS_15</text>
<text x="353" y="94.1">AVSS_16</text>
<text x="363.9" y="90.3">1R9</text>
<text x="363.9" y="92.8">1R11</text>
<text x="363.9" y="95.3">1R12</text>
<text x="242.5" y="97.9">VSS_17</text>
<text x="242.5" y="100.4">VSS_18</text>
<text x="252.1" y="96.6">W2</text>
<text x="252.1" y="99.2">AA2</text>
<text x="252.1" y="101.7">AD2</text>
<text x="281.8" y="96.6">VSS_67</text>
<text x="281.8" y="99.2">VSS_68</text>
<text x="281.8" y="101.7">VSS_69</text>
<text x="291.5" y="97.9">1H1</text>
<text x="291.5" y="100.4">1H2</text>
<text x="317.6" y="96.6">VSS_117</text>
<text x="317.6" y="99.2">VSS_118</text>
<text x="317.6" y="101.7">VSS_119</text>
<text x="328.3" y="97.9">1P5</text>
<text x="328.3" y="100.4">1P6</text>
<text x="353" y="96.6">AVSS_17</text>
<text x="353" y="99.2">AVSS_18</text>
<text x="353" y="101.7">AVSS_19</text>
<text x="363.9" y="97.9">1R13</text>
<text x="363.9" y="100.4">1R14</text>
<text x="58.7" y="105.5">VDD_LOGIC_1</text>
<text x="74.3" y="104.2">1H7</text>
<text x="74.3" y="106.8">1H8</text>
<text x="242.5" y="103">VSS_19</text>
<text x="242.5" y="105.5">VSS_20</text>
<text x="252.1" y="104.2">AP2</text>
<text x="252.1" y="106.8">AR1</text>
<text x="281.8" y="104.2">VSS_70</text>
<text x="281.8" y="106.8">VSS_71</text>
<text x="291.5" y="103">1H6</text>
<text x="291.5" y="105.5">1H11</text>
<text x="317.6" y="104.2">VSS_120</text>
<text x="317.6" y="106.8">VSS_121</text>
<text x="328.3" y="103">1P7</text>
<text x="328.3" y="105.5">1P15</text>
<text x="353" y="104.2">AVSS_20</text>
<text x="353" y="106.8">AVSS_21</text>
<text x="363.9" y="103">1R15</text>
<text x="363.9" y="105.5">1T7</text>
<text x="58.7" y="108">VDD_LOGIC_2</text>
<text x="58.7" y="110.6">VDD_LOGIC_3</text>
<text x="58.7" y="113.1">VDD_LOGIC_4</text>
<text x="74.3" y="109.3">1H9</text>
<text x="74.3" y="111.9">1H10</text>
<text x="242.5" y="108">VSS_21</text>
<text x="242.5" y="110.6">VSS_22</text>
<text x="242.5" y="113.1">VSS_23</text>
<text x="252.1" y="109.3">AP8</text>
<text x="252.1" y="111.9">E37</text>
<text x="281.8" y="109.3">VSS_72</text>
<text x="281.8" y="111.9">VSS_73</text>
<text x="291.5" y="108">1H12</text>
<text x="291.5" y="110.6">1H13</text>
<text x="291.5" y="113.1">1J1</text>
<text x="317.6" y="109.3">VSS_122</text>
<text x="317.6" y="111.9">VSS_123</text>
<text x="328.3" y="108">1R3</text>
<text x="328.3" y="110.6">1R4</text>
<text x="328.3" y="113.1">1R5</text>
<text x="353" y="109.3">AVSS_22</text>
<text x="353" y="111.9">AVSS_23</text>
<text x="363.9" y="108">1T8</text>
<text x="363.9" y="110.6">1T9</text>
<text x="363.9" y="113.1">1T10</text>
<text x="58.7" y="115.7">VDD_LOGIC_5</text>
<text x="58.7" y="118.2">VDD_LOGIC_6</text>
<text x="74.3" y="114.4">1J7</text>
<text x="74.3" y="116.9">1J10</text>
<text x="74.3" y="119.5">1K7</text>
<text x="242.5" y="115.7">VSS_24</text>
<text x="242.5" y="118.2">VSS_25</text>
<text x="252.1" y="114.4">AC37</text>
<text x="252.1" y="116.9">AE37</text>
<text x="252.1" y="119.5">AH37</text>
<text x="281.8" y="114.4">VSS_74</text>
<text x="281.8" y="116.9">VSS_75</text>
<text x="281.8" y="119.5">VSS_76</text>
<text x="291.5" y="115.7">1J6</text>
<text x="291.5" y="118.2">1J8</text>
<text x="317.6" y="114.4">VSS_124</text>
<text x="317.6" y="116.9">VSS_125</text>
<text x="317.6" y="119.5">VSS_126</text>
<text x="328.3" y="115.7">1R6</text>
<text x="328.3" y="118.2">1R7</text>
<text x="353" y="114.4">AVSS_24</text>
<text x="353" y="116.9">AVSS_25</text>
<text x="353" y="119.5">AVSS_26</text>
<text x="363.9" y="115.7">1T11</text>
<text x="363.9" y="118.2">1T12</text>
<text x="58.7" y="120.7">VDD_LOGIC_7</text>
<text x="58.7" y="123.3">VDD_LOGIC_8</text>
<text x="58.7" y="125.8">VDD_LOGIC_9</text>
<text x="74.3" y="122">1K10</text>
<text x="74.3" y="124.6">1L7</text>
<text x="242.5" y="120.7">VSS_26</text>
<text x="242.5" y="123.3">VSS_27</text>
<text x="242.5" y="125.8">VSS_28</text>
<text x="252.1" y="122">AL37</text>
<text x="252.1" y="124.6">AP37</text>
<text x="281.8" y="122">VSS_77</text>
<text x="281.8" y="124.6">VSS_78</text>
<text x="291.5" y="120.7">1J9</text>
<text x="291.5" y="123.3">1J11</text>
<text x="291.5" y="125.8">1J12</text>
<text x="317.6" y="122">VSS_127</text>
<text x="317.6" y="124.6">VSS_128</text>
<text x="328.3" y="120.7">1T3</text>
<text x="328.3" y="123.3">1T5</text>
<text x="328.3" y="125.8">1U2</text>
<text x="353" y="122">AVSS_27</text>
<text x="353" y="124.6">AVSS_28</text>
<text x="363.9" y="120.7">1T13</text>
<text x="363.9" y="123.3">1T14</text>
<text x="363.9" y="125.8">1T15</text>
<text x="242.5" y="128.4">VSS_29</text>
<text x="242.5" y="130.9">VSS_30</text>
<text x="252.1" y="127.1">AR38</text>
<text x="252.1" y="129.6">1B10</text>
<text x="281.8" y="127.1">VSS_79</text>
<text x="281.8" y="129.6">VSS_80</text>
<text x="291.5" y="128.4">1J13</text>
<text x="291.5" y="130.9">1K2</text>
<text x="317.6" y="127.1">VSS_129</text>
<text x="317.6" y="129.6">VSS_130</text>
<text x="328.3" y="128.4">1V1</text>
<text x="328.3" y="130.9">1V4</text>
<text x="353" y="127.1">AVSS_29</text>
<text x="353" y="129.6">AVSS_30</text>
<text x="363.9" y="128.4">1T16</text>
<text x="363.9" y="130.9">1T17</text>
<text x="74.3" y="137.3">1L8</text>
<text x="242.5" y="133.4">VSS_31</text>
<text x="242.5" y="136">VSS_32</text>
<text x="252.1" y="132.2">1B11</text>
<text x="252.1" y="134.7">1B15</text>
<text x="252.1" y="137.3">1B19</text>
<text x="281.8" y="132.2">VSS_81</text>
<text x="281.8" y="134.7">VSS_82</text>
<text x="281.8" y="137.3">VSS_83</text>
<text x="291.5" y="133.4">1K3</text>
<text x="291.5" y="136">1K4</text>
<text x="317.6" y="132.2">VSS_131</text>
<text x="353" y="132.2">AVSS_31</text>
<text x="353" y="134.7">AVSS_32</text>
<text x="353" y="137.3">AVSS_33</text>
<text x="363.9" y="133.4">1U12</text>
<text x="363.9" y="136">1U13</text>
<text x="60.4" y="138.5">VDD_GPU_1</text>
<text x="60.4" y="141.1">VDD_GPU_2</text>
<text x="60.4" y="143.6">VDD_GPU_3</text>
<text x="74.3" y="139.8">1L9</text>
<text x="74.3" y="142.3">1M7</text>
<text x="242.5" y="138.5">VSS_33</text>
<text x="242.5" y="141.1">VSS_34</text>
<text x="242.5" y="143.6">VSS_35</text>
<text x="252.1" y="139.8">1C4</text>
<text x="252.1" y="142.3">1C5</text>
<text x="281.8" y="139.8">VSS_84</text>
<text x="281.8" y="142.3">VSS_85</text>
<text x="291.5" y="138.5">1K5</text>
<text x="291.5" y="141.1">1K6</text>
<text x="291.5" y="143.6">1K8</text>
<text x="353" y="139.8">AVSS_34</text>
<text x="353" y="142.3">AVSS_35</text>
<text x="363.9" y="138.5">1U15</text>
<text x="363.9" y="141.1">1U17</text>
<text x="363.9" y="143.6">1V7</text>
<text x="60.4" y="146.1">VDD_GPU_4</text>
<text x="60.4" y="148.7">VDD_GPU_5</text>
<text x="74.3" y="144.9">1M8</text>
<text x="74.3" y="147.4">1M9</text>
<text x="242.5" y="146.1">VSS_36</text>
<text x="242.5" y="148.7">VSS_37</text>
<text x="252.1" y="144.9">1C6</text>
<text x="252.1" y="147.4">1C8</text>
<text x="252.1" y="150">1C9</text>
<text x="281.8" y="144.9">VSS_86</text>
<text x="281.8" y="147.4">VSS_87</text>
<text x="281.8" y="150">VSS_88</text>
<text x="291.5" y="146.1">1K9</text>
<text x="291.5" y="148.7">1K11</text>
<text x="353" y="144.9">AVSS_36</text>
<text x="353" y="147.4">AVSS_37</text>
<text x="353" y="150">AVSS_38</text>
<text x="363.9" y="146.1">1V12</text>
<text x="363.9" y="148.7">1V13</text>
<text x="242.5" y="151.2">VSS_38</text>
<text x="242.5" y="153.8">VSS_39</text>
<text x="252.1" y="152.5">1C14</text>
<text x="252.1" y="155">1C16</text>
<text x="281.8" y="152.5">VSS_89</text>
<text x="281.8" y="155">VSS_90</text>
<text x="291.5" y="151.2">1K12</text>
<text x="291.5" y="153.8">1K13</text>
<text x="353" y="152.5">AVSS_39</text>
<text x="363.9" y="151.2">1V18</text>
<text x="60.5" y="161.4">VDD_NPU_1</text>
<text x="74.3" y="160.1">1G15</text>
<text x="242.5" y="156.3">VSS_40</text>
<text x="242.5" y="158.8">VSS_41</text>
<text x="242.5" y="161.4">VSS_42</text>
<text x="252.1" y="157.6">1C18</text>
<text x="252.1" y="160.1">1D1</text>
<text x="281.8" y="157.6">VSS_91</text>
<text x="281.8" y="160.1">VSS_92</text>
<text x="291.5" y="156.3">1K14</text>
<text x="291.5" y="158.8">1K15</text>
<text x="291.5" y="161.4">1L3</text>
<text x="353" y="160.1">AVSS1_1</text>
<text x="363.9" y="158.8">H37</text>
<text x="363.9" y="161.4">L37</text>
<text x="60.5" y="163.9">VDD_NPU_2</text>
<text x="60.5" y="166.5">VDD_NPU_3</text>
<text x="74.3" y="162.7">1H14</text>
<text x="74.3" y="165.2">1H15</text>
<text x="74.3" y="167.7">1J14</text>
<text x="242.5" y="163.9">VSS_43</text>
<text x="242.5" y="166.5">VSS_44</text>
<text x="252.1" y="162.7">1D3</text>
<text x="252.1" y="165.2">1D10</text>
<text x="252.1" y="167.7">1D14</text>
<text x="281.8" y="162.7">VSS_93</text>
<text x="281.8" y="165.2">VSS_94</text>
<text x="281.8" y="167.7">VSS_95</text>
<text x="291.5" y="163.9">1L6</text>
<text x="291.5" y="166.5">1L10</text>
<text x="353" y="162.7">AVSS1_2</text>
<text x="353" y="165.2">AVSS1_3</text>
<text x="353" y="167.7">AVSS1_4</text>
<text x="363.9" y="163.9">P37</text>
<text x="363.9" y="166.5">U37</text>
<text x="60.5" y="169">VDD_NPU_4</text>
<text x="60.5" y="171.5">VDD_NPU_5</text>
<text x="74.3" y="170.3">1J15</text>
<text x="242.5" y="169">VSS_45</text>
<text x="242.5" y="171.5">VSS_46</text>
<text x="252.1" y="170.3">1E3</text>
<text x="252.1" y="172.8">1E8</text>
<text x="281.8" y="170.3">VSS_96</text>
<text x="281.8" y="172.8">VSS_97</text>
<text x="291.5" y="169">1L11</text>
<text x="291.5" y="171.5">1L12</text>
<text x="353" y="170.3">AVSS1_5</text>
<text x="353" y="172.8">AVSS1_6</text>
<text x="363.9" y="169">Y37</text>
<text x="363.9" y="171.5">1F20</text>
<text x="242.5" y="174.1">VSS_47</text>
<text x="242.5" y="176.6">VSS_48</text>
<text x="242.5" y="179.2">VSS_49</text>
<text x="252.1" y="175.4">1E10</text>
<text x="252.1" y="177.9">1E14</text>
<text x="281.8" y="175.4">VSS_98</text>
<text x="281.8" y="177.9">VSS_99</text>
<text x="291.5" y="174.1">1L13</text>
<text x="291.5" y="176.6">1L14</text>
<text x="291.5" y="179.2">1L15</text>
<text x="353" y="175.4">AVSS1_7</text>
<text x="353" y="177.9">AVSS1_8</text>
<text x="363.9" y="174.1">1G16</text>
<text x="363.9" y="176.6">1G18</text>
<text x="363.9" y="179.2">1G19</text>
<text x="242.5" y="181.7">VSS_50</text>
<text x="252.1" y="180.4">1E15</text>
<text x="280.8" y="180.4">VSS_100</text>
<text x="351.9" y="183">AVSS1_10</text>
<text x="351.9" y="185.5">AVSS1_11</text>
<text x="353" y="180.4">AVSS1_9</text>
<text x="363.9" y="181.7">1G20</text>
<text x="363.9" y="184.2">1J16</text>
<text x="351.9" y="188.1">AVSS1_12</text>
<text x="351.9" y="190.6">AVSS1_13</text>
<text x="363.9" y="186.8">1J18</text>
<text x="363.9" y="189.3">1K18</text>
<text x="363.9" y="191.9">1L19</text>
<text x="351.9" y="193.1">AVSS1_14</text>
</g>
<g font-size="1.9" fill="#00f">
<text x="90" y="77.6">4.7uF</text>
<text x="103.5" y="77.6">4.7uF</text>
<text x="116" y="77.6">22uF</text>
<text x="128.7" y="77.6">22uF</text>
<text x="141.4" y="77.6">22uF</text>
<text x="152.5" y="77.6">100nF</text>
<text x="164" y="77.6">100nF</text>
<text x="90" y="113.4">100nF</text>
<text x="102.7" y="113.4">4.7uF</text>
<text x="115.7" y="113.4">4.7uF</text>
<text x="128.4" y="113.4">4.7uF</text>
<text x="141.4" y="113.4">22uF</text>
<text x="152.3" y="113.4">10uF</text>
<text x="163.7" y="113.4">22uF</text>
<text x="90" y="145.9">100nF</text>
<text x="103.5" y="145.9">4.7uF</text>
<text x="116.2" y="145.9">22uF</text>
<text x="129.4" y="145.9">10uF</text>
<text x="141.4" y="145.9">22uF</text>
<text x="90.3" y="169.5">100nF</text>
<text x="103.5" y="169.5">22uF</text>
<text x="116.7" y="169.5">10uF</text>
<text x="128.9" y="169.5">22uF</text>
</g>
</svg>
